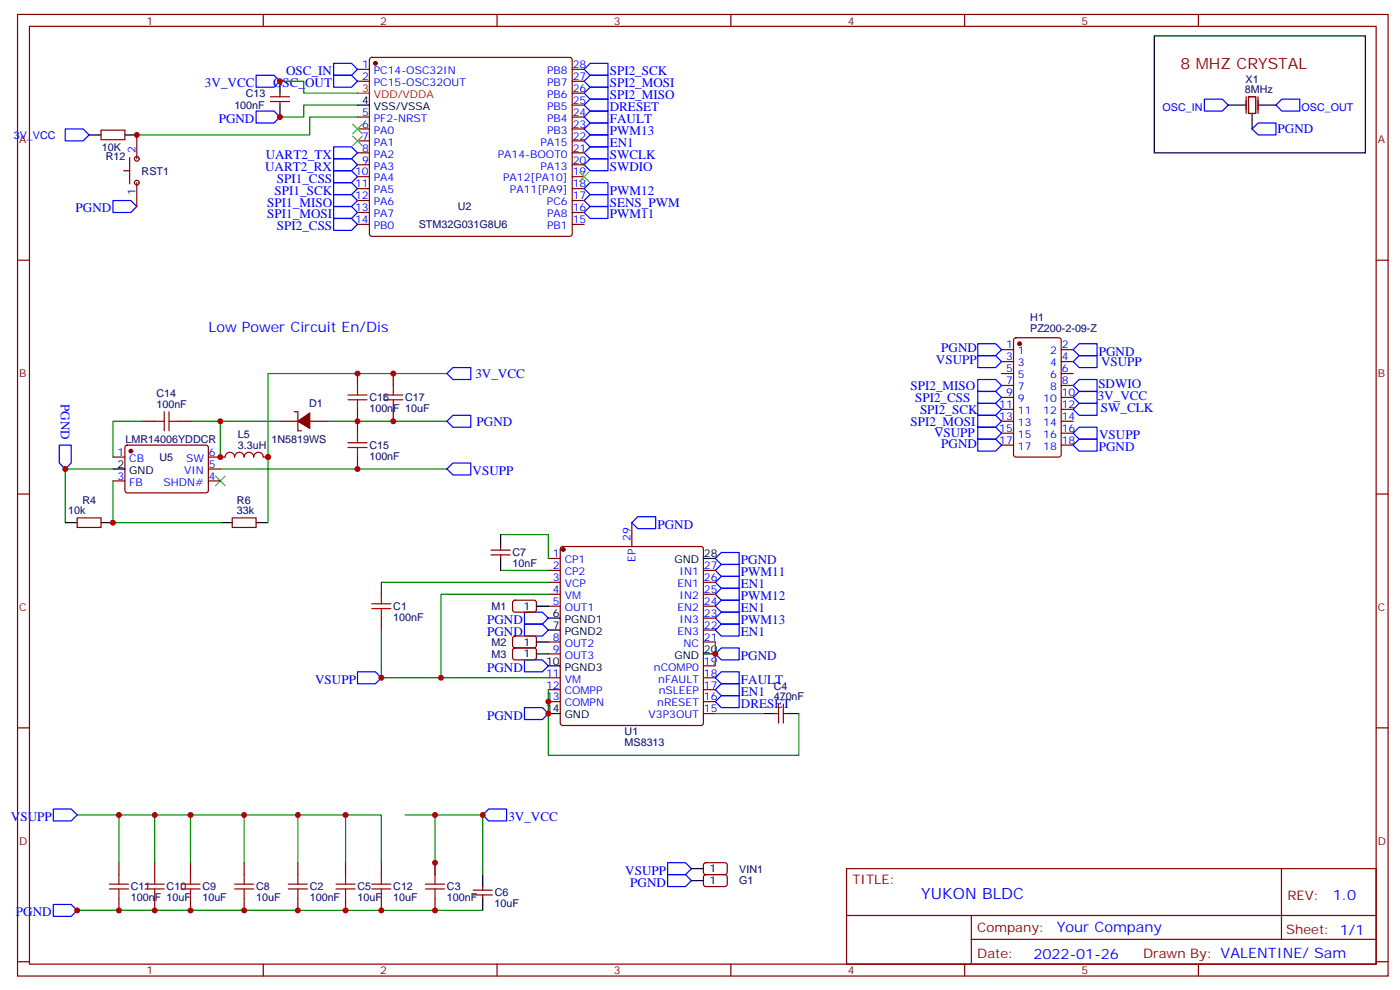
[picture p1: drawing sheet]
<svg xmlns="http://www.w3.org/2000/svg" width="414mm" height="293mm" viewBox="0 0 414 293" stroke-linecap="round" stroke-linejoin="round" font-family="sans-serif">
<g fill="none" stroke="#870000" stroke-width=".35">
<path d="M5.2 4.3h405.3v284.3h-405.3zM8.7 7.8h398.3v277.3h-398.3zM77.9 4.3v3.5M109.5 17.2l.5-.2h58.5l.5 .2 .2 .5v51.5l-.2 .5-.5 .2h-58.5l-.5-.2-.2-.5v-51.5zM147 4.3v3.5M216.1 4.3v3.5M285.3 4.3v3.5M354.4 4.3v3.5M29.9 38.5h7v2.8h-7zM40.5 39.9v7.1M80 28.6h5.6M80 30h5.6"/>
<path d="M82.8 27.6v1M82.8 30v1.1M105.7 20.5h3.6M105.7 24h3.6M105.7 34.6h3.6M105.7 38.1h3.6M169.2 20.5h3.6M169.2 24h3.6M169.2 34.6h3.6M169.2 38.1h3.6M169.2 31.1h3.6M169.2 27.6h3.6"/>
<path d="M36.6 50.5h1.7M38.3 46.6v7.8M40.5 54v7.1M105.7 41.7h3.6M105.7 45.2h3.6M105.7 48.7h3.6M105.7 52.2h3.6M105.7 55.8h3.6M105.7 59.3h3.6M169.2 41.7h3.6M169.2 45.2h3.6M169.2 48.7h3.6"/>
<path d="M169.2 52.2h3.6M169.2 55.8h3.6M169.2 59.3h3.6M5.2 76.9h3.5M105.7 62.8h3.6M105.7 66.4h3.6M169.2 62.8h3.6M169.2 66.4h3.6M407 76.9h3.5M105.7 110.5v3.5M116.3 110.5v3.5M296.2 103.4h3.6"/>
<path d="M296.2 106.9h3.6M296.2 110.5h3.6M296.2 114h3.6M296.2 117.5h3.6M300 100.1l.5-.2h12.7l.6 .4 .1 34.1-.5 .7h-12.9l-.7-.4v-34.1zM313.9 103.4h3.5M313.9 106.9h3.5M313.9 110.5h3.5M313.9 114h3.5M313.9 117.5h3.5M33.4 135.1h3.5M37.2 131.8l.4-.2 23.6 .1 .4 .6v13l-.7 .4h-23.5l-.5-.7v-12.7z"/>
<path d="M42.2 124.6h3.6M52.8 124.6h3.5M61.6 135.1h5a1.41 1.41 0 0 1 1.4-1.4 1.41 1.41 0 0 1 1.4 1.5 1.41 1.41 0 0 1 1.4-1.5 1.41 1.41 0 0 1 1.4 1.5 1.41 1.41 0 0 1 1.4-1.5 1.41 1.41 0 0 1 1.4 1.5 1.41 1.41 0 0 1 1.4-1.5 1.41 1.41 0 0 1 1.5 1.5l1.4-.1M61.6 138.7h3.6M82.8 124.6h5.3M87 121.7h1.1v5.7h1M91.6 124.6h5.3M105.7 121v7.1M105.7 135.1v3.6M116.3 121v3.6M296.2 124.6h3.6M296.2 131.6h3.6"/>
<path d="M296.2 128.1h3.6M296.2 121h3.6M313.9 124.6h3.5M313.9 131.6h3.5M313.9 128.1h3.5M313.9 121h3.5M5.2 146.1h3.5M22.8 153.1h7.1v2.9h-7.1zM33.4 142.2h3.5M61.6 142.2h3.6M68.7 153.1h7v2.9h-7zM186.9 154.6v7"/>
<path d="M407 146.1h3.5M112.8 172.2v3.5M145.2 164.1h5.7M145.2 162.7h5.7M148.1 161.6v1.1M148.1 164.1v1M151.8 177.7l.5-.2h5.9l.4 .7v2.4l-.7 .4-5.9-.1-.4-.6v-2.1zM162.2 165.1h3.5M162.2 168.7h3.5M162.2 172.2h3.5M162.2 175.7h3.5M162.2 179.2h3.5"/>
<path d="M165.9 161.8l.5-.2h40.9l.5 .2 .2 .5v51.5l-.2 .5-.5 .2h-40.9l-.5-.2-.2-.5v-51.5zM208 168.7h3.6M208 172.2h3.6M208 175.7h3.6M208 179.2h3.6M112.8 182.8v3.5M151.8 188.3l.5-.2h5.9l.4 .7v2.4l-.7 .4-5.9-.1-.4-.6v-2.1zM151.8 191.8l.5-.2h5.9l.4 .7v2.4l-.7 .4h-5.9l-.4-.7v-2.1zM162.2 189.8h3.5M162.2 193.4h3.5M208 189.8h3.6M208 196.9h3.6"/>
<path d="M208 186.3h3.6M208 182.8h3.6M5.2 215.2h3.5M162.2 200.4h3.5M162.2 203.9h3.5M162.2 207.5h3.5M208 200.4h3.6M208 203.9h3.6M208 207.5h3.6M208 211h3.6M229.2 211h1.1M230.3 208.2v5.6"/>
<path d="M231.7 211h1M231.7 208.2v5.6M407 215.2h3.5M35.2 255.1v3.5M45.8 255.1v3.5M56.3 255.1v3.5M72.2 255.1v3.5M88.1 255.1v3.5M102.2 255.1v3.5M112.8 255.1v3.5M128.7 255.1v3.5M208.3 258.8l.4-.2 6 .1 .4 .6-.1 2.4-.6 .4h-5.9l-.5-.7v-2.1z"/>
<path d="M208.3 255.3l.4-.2h6l.4 .7-.1 2.4-.6 .4h-5.9l-.5-.7v-2.1zM250.4 256.9h156.6v28.2h-156.6zM379 256.9v20.9M35.2 265.7v3.5M45.8 265.7v3.5M56.3 265.7v3.5M72.2 265.7v3.5M88.1 265.7v3.5M102.2 265.7v3.5M112.8 265.7v3.5M128.7 265.7v3.5M139.9 264.6h5.7"/>
<path d="M139.9 263.2h5.7M142.8 262.1v1.1M142.8 264.6v1.1M250.4 270.7h156.5M287.3 277.8h119.6M287.3 270.7v14.1M5.2 284.4h3.5M77.9 285.1v3.5M147 285.1v3.5M216.1 285.1v3.5M285.3 285.1v3.5M354.4 285.1v3.5"/>
<path d="M407 284.4h3.5"/>
<circle cx="40.5" cy="47" r=".71"/>
<circle cx="40.5" cy="54" r=".71"/>
</g>
<g fill="#870000" stroke="#870000" stroke-width=".35">
<path d="M88.1 124.6l3.5-2.5v4.6z"/>
<circle cx="166.6" cy="162.5" r=".53"/>
<circle cx="111" cy="18.7" r=".53"/>
<circle cx="38.7" cy="133.4" r=".53"/>
<circle cx="301.5" cy="101.6" r=".53"/>
</g>
<g fill="none" stroke="#000" stroke-width=".35">
<path d="M341.4 10.6h62.4v34.6h-62.4zM26.4 39.9h3.5M36.9 39.9h3.6M82.8 24v3.6M82.8 31.1v3.5M105.7 31.1h3.6M363.3 31.1h5.2M370.3 33.9v4.2M372.1 31.1h5.3M33.4 138.7h3.5M19.3 154.6h3.5M29.9 154.6h3.5"/>
<path d="M65.2 154.6h3.5M75.7 154.6h3.6M148.1 158.1v3.5M148.1 165.1v3.6M158.6 179.2h3.6M208 165.1h3.6M158.6 193.4h3.6M158.6 189.8h3.6M162.2 182.8h3.5M162.2 186.3h3.5M162.2 196.9h3.5M208 193.4h3.6"/>
<path d="M162.2 211h3.5M225.7 211h3.5M232.7 211h3.6M142.8 258.6v3.5M204.5 256.9h3.5M142.8 265.7v3.5M204.5 260.4h3.5"/>
</g>
<g fill="none" stroke="#00f" stroke-width=".35">
<path d="M98.7 18.7h5.3l1.7 1.8-1.7 1.8h-5.3zM174.5 18.7h5.3v3.6h-5.3l-1.7-1.8zM19.3 38.1h5.3l1.8 1.8-1.8 1.8h-5.3zM75.7 32.8h5.3l1.8 1.8-1.8 1.8h-5.3zM75.7 22.3h5.3l1.8 1.7-1.8 1.8h-5.3zM98.7 22.3h5.3l1.7 1.7-1.7 1.8h-5.3zM172.8 24l1.7-1.7h5.3v3.5h-5.3zM172.8 27.6l1.7-1.8h5.3v3.5h-5.3zM172.8 34.6l1.7-1.8h5.3v3.6h-5.3zM172.8 31.1l1.7-1.8h5.3v3.5h-5.3zM174.5 39.9h5.3v3.5h-5.3l-1.7-1.7zM174.5 36.4h5.3v3.5h-5.3l-1.7-1.8z"/>
<path d="M356.2 29.3h5.3l1.8 1.8-1.8 1.7h-5.3zM372.1 36.4h5.3v3.5h-5.3l-1.8-1.8zM379.1 29.3h5.3v3.5h-5.3l-1.7-1.7zM33.4 59.3h5.3l1.8 1.8-1.8 1.7h-5.3zM98.7 47h5.3l1.7 1.7-1.7 1.8h-5.3zM98.7 43.4h5.3l1.7 1.8-1.7 1.8h-5.3zM98.7 57.5h5.3l1.7 1.8-1.7 1.8h-5.3zM98.7 54h5.3l1.7 1.8-1.7 1.7h-5.3zM98.7 50.5h5.3l1.7 1.7-1.7 1.8h-5.3zM174.5 43.4h5.3v3.6h-5.3l-1.7-1.8zM174.5 47h5.3v3.5h-5.3l-1.7-1.8zM174.5 54h5.3v3.5h-5.3l-1.7-1.7z"/>
<path d="M174.5 57.5h5.3v3.6h-5.3l-1.7-1.8zM98.7 61.1h5.3l1.7 1.7-1.7 1.8h-5.3zM98.7 64.6h5.3l1.7 1.8-1.7 1.7h-5.3zM174.5 61.1h5.3v3.5h-5.3l-1.7-1.8zM133.9 108.7h5.3v3.5h-5.3l-1.7-1.7zM289.2 101.6h5.3l1.7 1.8-1.7 1.8h-5.3zM289.2 105.2h5.3l1.7 1.7-1.7 1.8h-5.3zM289.2 112.2h5.3l1.7 1.8-1.7 1.7h-5.3zM289.2 115.7h5.3l1.7 1.8-1.7 1.8h-5.3zM289.2 119.3h5.3l1.7 1.7-1.7 1.8h-5.3zM319.2 101.6h5.2v3.6h-5.2l-1.8-1.8zM319.2 105.2h5.2v3.5h-5.2l-1.8-1.8z"/>
<path d="M319.2 119.3h5.2v3.5h-5.2l-1.8-1.8zM319.2 115.7h5.2v3.6h-5.2l-1.8-1.8zM319.2 112.2h5.2v3.5h-5.2l-1.8-1.7zM17.5 131.6h3.6v5.3l-1.8 1.8-1.8-1.8zM132.2 124.6l1.7-1.8h5.3v3.5h-5.3zM133.9 136.9h5.3v3.5h-5.3l-1.7-1.7zM289.2 129.9h5.3l1.7 1.7-1.7 1.8h-5.3zM289.2 122.8h5.3l1.7 1.8-1.7 1.7h-5.3zM289.2 126.3h5.3l1.7 1.8-1.7 1.8h-5.3zM319.2 126.3h5.2v3.6h-5.2l-1.8-1.8zM319.2 129.9h5.2v3.5h-5.2l-1.8-1.8zM188.6 152.8h5.3v3.5h-5.3l-1.7-1.7z"/>
<path d="M213.3 170.4h5.3v3.6h-5.3l-1.7-1.8zM213.3 177.5h5.3v3.5h-5.3l-1.7-1.8zM213.3 166.9h5.3v3.5h-5.3l-1.7-1.7zM213.3 174h5.3v3.5h-5.3l-1.7-1.8zM213.3 163.4h5.3v3.5h-5.3l-1.7-1.8zM105.7 198.6h5.3l1.8 1.8-1.8 1.8h-5.3zM155.1 195.1h5.3l1.8 1.8-1.8 1.7h-5.3zM155.1 184.5h5.3l1.8 1.8-1.8 1.8h-5.3zM155.1 181h5.3l1.8 1.8-1.8 1.7h-5.3zM211.6 193.4l1.7-1.8h5.3v3.5h-5.3zM213.3 184.5h5.3v3.6h-5.3l-1.7-1.8zM213.3 181h5.3v3.5h-5.3l-1.7-1.7z"/>
<path d="M213.3 198.6h5.3v3.6h-5.3l-1.7-1.8zM155.1 209.2h5.3l1.8 1.8-1.8 1.8h-5.3zM211.6 207.5l1.7-1.8h5.3v3.5h-5.3zM213.3 202.2h5.3v3.5h-5.3l-1.7-1.8zM15.8 239.2h5.3l1.7 1.8-1.7 1.7h-5.3zM144.5 239.2h5.3v3.5h-5.3l-1.7-1.7zM197.4 258.6h5.3l1.8 1.8-1.8 1.7h-5.3zM197.4 255.1h5.3l1.8 1.8-1.8 1.7h-5.3zM15.8 267.4h5.3l1.7 1.8-1.7 1.8h-5.3z"/>
</g>
<g fill="none" stroke="#008700" stroke-width=".35">
<path d="M82.8 24h7.1v3.6h15.8M105.7 34.6h-14.1v5.3h-51.1M105.7 31.1h-15.8v3.5h-7.1M132.2 110.5h-52.9v44.1M33.4 138.7h-14.1v15.9M42.2 124.6h-8.8v10.5M56.3 124.6h8.9v10.5M65.2 124.6h17.6M65.2 138.7h67M96.9 124.6h35.3M33.4 142.2v12.4h31.8M148.1 158.1h14.1v7"/>
<path d="M112.8 172.2h49.4M148.1 168.7h14.1M162.2 175.7h-31.8v24.7h31.8M112.8 186.3v14.1h17.6M211.6 189.8v7.1M162.2 203.9v19.4h74.1v-12.3M211.6 211h14.1M22.8 241h90v14.1M35.2 241v14.1M45.8 241v14.1M56.3 241v14.1M72.2 241v14.1"/>
<path d="M88.1 241v14.1M102.2 241v14.1M119.8 241h23v17.6M128.7 241v17.6M22.8 269.2h120"/>
</g>
<path d="M105.7 27.6h3.6" fill="none" stroke="#f00" stroke-width=".35"/>
<path d="M368.5 28.6v4.9M369.3 28.6h2.1v4.9h-2.1zM372.1 28.6v4.9" fill="none" stroke="#871200" stroke-width=".35"/>
<g fill="none" stroke="#a10000" stroke-width=".35">
<path d="M102.9 116.8h5.6M102.9 118.2h5.6M105.7 114v2.8M105.7 118.2v2.8M113.5 116.8h5.6M113.5 118.2h5.6M116.3 114v2.8M116.3 118.2v2.8M45.8 124.6h2.8M48.6 121.7v5.7M50 121.7v5.7M50 124.6h2.8"/>
<path d="M102.9 130.9h5.6M102.9 132.3h5.6M105.7 128.1v2.8M105.7 132.3v2.8M110 180h5.6M110 178.5h5.6M112.8 175.7v2.8M112.8 180v2.8M35.2 258.6v2.8M45.8 258.6v2.8M56.3 258.6v2.8M72.2 258.6v2.8"/>
<path d="M88.1 258.6v2.8M102.2 258.6v2.8M112.8 258.6v2.8M128.7 258.6v2.8M32.3 262.9h5.7M32.3 261.4h5.7M35.2 262.9v2.8M42.9 262.9h5.7M42.9 261.4h5.7M45.8 262.9v2.8M53.5 262.9h5.7M53.5 261.4h5.7"/>
<path d="M56.3 262.9v2.8M69.4 262.9h5.6M69.4 261.4h5.6M72.2 262.9v2.8M85.3 262.9h5.6M85.3 261.4h5.6M88.1 262.9v2.8M99.4 262.9h5.6M99.4 261.4h5.6M102.2 262.9v2.8M110 262.9h5.6M110 261.4h5.6"/>
<path d="M112.8 262.9v2.8M125.8 262.9h5.7M125.8 261.4h5.7M128.7 262.9v2.8"/>
</g>
<path d="M104.3 36.7l2.8 2.8M107.1 36.7l-2.8 2.8M104.3 40.3l2.8 2.8M107.1 40.3l-2.8 2.8M171.3 50.8l2.9 2.9M174.2 50.8l-2.9 2.9M63.7 140.8l2.9 2.8M66.6 140.8l-2.9 2.8" fill="none" stroke="#3c3" stroke-width=".35"/>
<g fill="#c00">
<circle cx="40.5" cy="39.9" r=".88"/>
<circle cx="82.8" cy="34.6" r=".88"/>
<circle cx="82.8" cy="24" r=".88"/>
<circle cx="102.2" cy="241" r=".88"/>
<circle cx="102.2" cy="269.2" r=".88"/>
<circle cx="142.8" cy="241" r=".88"/>
<circle cx="128.7" cy="241" r=".88"/>
<circle cx="130.4" cy="200.4" r=".88"/>
<circle cx="88.1" cy="269.2" r=".88"/>
<circle cx="128.7" cy="269.2" r=".88"/>
<circle cx="128.7" cy="255.1" r=".88"/>
<circle cx="162.2" cy="207.5" r=".88"/>
<circle cx="162.2" cy="211" r=".88"/>
<circle cx="211.6" cy="193.4" r=".88"/>
<circle cx="88.1" cy="241" r=".88"/>
<circle cx="72.2" cy="269.2" r=".88"/>
<circle cx="56.3" cy="269.2" r=".88"/>
<circle cx="56.3" cy="241" r=".88"/>
<circle cx="72.2" cy="241" r=".88"/>
<circle cx="112.8" cy="200.4" r=".88"/>
<circle cx="22.8" cy="269.2" r=".88"/>
<circle cx="45.8" cy="269.2" r=".88"/>
<circle cx="35.2" cy="269.2" r=".88"/>
<circle cx="45.8" cy="241" r=".88"/>
<circle cx="35.2" cy="241" r=".88"/>
<circle cx="65.2" cy="124.6" r=".88"/>
<circle cx="79.3" cy="135.1" r=".88"/>
<circle cx="33.4" cy="154.6" r=".88"/>
<circle cx="65.2" cy="135.1" r=".88"/>
<circle cx="19.3" cy="138.7" r=".88"/>
<circle cx="105.7" cy="138.7" r=".88"/>
<circle cx="105.7" cy="124.6" r=".88"/>
<circle cx="116.3" cy="124.6" r=".88"/>
<circle cx="116.3" cy="110.5" r=".88"/>
<circle cx="105.7" cy="110.5" r=".88"/>
<circle cx="112.8" cy="269.2" r=".88"/>
</g>
<text font-size="4.6" fill="#900" x="349.1" y="20.5">8 MHZ CRYSTAL</text>
<text font-size="4.6" fill="#00f" x="272.5" y="265.9">YUKON BLDC</text>
<g font-size="4.2" fill="#00f">
<text x="61.6" y="98.1">Low Power Circuit En/Dis</text>
<text x="394.2" y="266.1">1.0</text>
<text x="312.5" y="275.7">Your Company</text>
<text x="305.6" y="283.5">2022-01-26</text>
</g>
<g font-size="3.9" fill="#00f">
<text x="84.6" y="22.3">OSC_IN</text>
<text x="180.3" y="22.3">SPI2_SCK</text>
<text x="60.6" y="25.8">3V_VCC</text>
<text x="80.8" y="25.8">OSC_OUT</text>
<text x="180.3" y="25.8">SPI2_MOSI</text>
<text x="180.3" y="29.3">SPI2_MISO</text>
<text x="180.3" y="32.8">DRESET</text>
<text x="64.7" y="36.4">PGND</text>
<text x="180.3" y="39.9">PWM13</text>
<text x="180.3" y="36.4">FAULT</text>
<text x="377.9" y="39.4">PGND</text>
<text x="78.6" y="47">UART2_TX</text>
<text x="180.3" y="47">SWCLK</text>
<text x="180.3" y="43.4">EN1</text>
<text x="78.4" y="50.5">UART2_RX</text>
<text x="180.3" y="50.5">SWDIO</text>
<text x="81.2" y="57.5">SPI1_SCK</text>
<text x="81.9" y="54">SPI1_CSS</text>
<text x="180.3" y="57.5">PWM12</text>
<text x="22.4" y="62.8">PGND</text>
<text x="79.1" y="64.6">SPI1_MOSI</text>
<text x="79.1" y="61.1">SPI1_MISO</text>
<text x="180.3" y="64.6">PWM11</text>
<text x="180.3" y="61.1">SENS_PWM</text>
<text x="81.9" y="68.1">SPI2_CSS</text>
<text x="276.8" y="107.7">VSUPP</text>
<text x="278.4" y="104.2">PGND</text>
<text x="325" y="105.2">PGND</text>
<text x="140.6" y="111.7">3V_VCC</text>
<text x="325.6" y="108.2">VSUPP</text>
<text x="18" y="119.4" transform="rotate(90 18 119.4)">PGND</text>
<text x="269.3" y="115.2">SPI2_MISO</text>
<text x="270.6" y="118.8">SPI2_CSS</text>
<text x="324.7" y="118.4">3V_VCC</text>
<text x="324.8" y="114.8">SDWIO</text>
<text x="141" y="125.9">PGND</text>
<text x="269.3" y="125.8">SPI2_MOSI</text>
<text x="272.1" y="122.3">SPI2_SCK</text>
<text x="325.6" y="121.9">SW_CLK</text>
<text x="276.3" y="129.4">VSUPP</text>
<text x="325.1" y="129.9">VSUPP</text>
<text x="278.4" y="132.4">PGND</text>
<text x="325" y="133.4">PGND</text>
<text x="139.8" y="140.4">VSUPP</text>
<text x="194.5" y="156.3">PGND</text>
<text x="219.1" y="166.9">PGND</text>
<text x="219.1" y="174">EN1</text>
<text x="219.1" y="170.4">PWM11</text>
<text x="219.1" y="177.5">PWM12</text>
<text x="144.1" y="184.5">PGND</text>
<text x="219.1" y="181">EN1</text>
<text x="219.1" y="184.5">PWM13</text>
<text x="144.1" y="188.1">PGND</text>
<text x="219.1" y="188.1">EN1</text>
<text x="219.1" y="195.1">PGND</text>
<text x="93.2" y="202.2">VSUPP</text>
<text x="144.1" y="198.6">PGND</text>
<text x="219.1" y="202.2">FAULT</text>
<text x="219.1" y="209.2">DRESET</text>
<text x="219.1" y="205.7">EN1</text>
<text x="144.1" y="212.8">PGND</text>
<text x="3.2" y="242.7">VSUPP</text>
<text x="150.4" y="242.7">3V_VCC</text>
<text x="184.9" y="258.6">VSUPP</text>
<text x="186.4" y="262.1">PGND</text>
<text x="4.7" y="271">PGND</text>
</g>
<g font-size="3.9" fill="#800">
<text x="252.1" y="261.4">TITLE:</text>
<text x="380.8" y="266.1">REV:</text>
<text x="289" y="275.6">Company:</text>
<text x="380.4" y="276.3">Sheet: 1/1</text>
<text x="289" y="283.3">Date:</text>
<text x="338.1" y="283.4">Drawn By: VALENTINE/ Sam</text>
</g>
<g font-size="3.2" fill="#800">
<text x="43.3" y="7.3">1</text>
<text x="112.4" y="7.3">2</text>
<text x="181.6" y="7.3">3</text>
<text x="250.7" y="7.3">4</text>
<text x="319.9" y="7.3">5</text>
<text x="5.7" y="42.4">A</text>
<text x="407.5" y="42.4">A</text>
<text x="5.7" y="111.5">B</text>
<text x="407.5" y="111.5">B</text>
<text x="5.7" y="180.7">C</text>
<text x="407.5" y="180.7">C</text>
<text x="5.7" y="249.8">D</text>
<text x="407.5" y="249.8">D</text>
<text x="43.3" y="288.1">1</text>
<text x="112.4" y="288.1">2</text>
<text x="181.6" y="288.1">3</text>
<text x="250.7" y="288.1">4</text>
<text x="319.9" y="288.1">5</text>
</g>
<g font-size="3.2" fill="#00f">
<text x="107.1" y="20.1">1</text>
<text x="107.1" y="23.7">2</text>
<text x="110.6" y="21.9">PC14-OSC32IN</text>
<text x="161.8" y="21.9">PB8</text>
<text x="169.4" y="23.7">27</text>
<text x="169.4" y="20.1">28</text>
<text x="110.6" y="25.4">PC15-OSC32OUT</text>
<text x="161.8" y="29">PB6</text>
<text x="161.8" y="25.4">PB7</text>
<text x="169.4" y="27.2">26</text>
<text x="107.1" y="34.3">5</text>
<text x="161.8" y="32.5">PB5</text>
<text x="169.4" y="34.3">24</text>
<text x="169.4" y="30.7">25</text>
<text x="343.8" y="32.8">OSC_IN</text>
<text x="385" y="32.8">OSC_OUT</text>
<text x="4.1" y="41">3V_VCC</text>
<text x="107.1" y="37.8">6</text>
<text x="107.1" y="41.3">7</text>
<text x="110.6" y="36">PF2-NRST</text>
<text x="110.6" y="39.5">PA0</text>
<text x="161.8" y="39.5">PB3</text>
<text x="161.8" y="36">PB4</text>
<text x="169.4" y="41.3">22</text>
<text x="169.4" y="37.8">23</text>
<text x="40.1" y="45.2" transform="rotate(-90 40.1 45.2)">2</text>
<text x="107.1" y="44.8">8</text>
<text x="110.6" y="43.1">PA1</text>
<text x="110.6" y="46.6">PA2</text>
<text x="147.2" y="46.6">PA14-BOOT0</text>
<text x="159.8" y="43.1">PA15</text>
<text x="169.4" y="44.8">21</text>
<text x="105" y="51.9">10</text>
<text x="107.1" y="48.4">9</text>
<text x="110.6" y="50.1">PA3</text>
<text x="110.6" y="53.7">PA4</text>
<text x="148.8" y="53.7">PA12[PA10]</text>
<text x="159.8" y="50.1">PA13</text>
<text x="169.4" y="51.9">19</text>
<text x="169.4" y="48.4">20</text>
<text x="40.1" y="57.8" transform="rotate(-90 40.1 57.8)">1</text>
<text x="105" y="55.4">11</text>
<text x="105" y="58.9">12</text>
<text x="110.6" y="57.2">PA5</text>
<text x="150.8" y="57.2">PA11[PA9]</text>
<text x="169.4" y="58.9">17</text>
<text x="169.4" y="55.4">18</text>
<text x="105" y="62.5">13</text>
<text x="110.6" y="60.7">PA6</text>
<text x="110.6" y="64.2">PA7</text>
<text x="161.8" y="60.7">PC6</text>
<text x="161.8" y="64.2">PA8</text>
<text x="169.4" y="62.5">16</text>
<text x="105" y="66">14</text>
<text x="110.6" y="67.8">PB0</text>
<text x="161.8" y="67.8">PB1</text>
<text x="169.4" y="66">15</text>
<text x="297.6" y="103">1</text>
<text x="297.6" y="106.6">3</text>
<text x="301.1" y="104.8">1</text>
<text x="310.5" y="104.8">2</text>
<text x="314" y="106.6">4</text>
<text x="314" y="103">2</text>
<text x="297.6" y="110.1">5</text>
<text x="297.6" y="113.6">7</text>
<text x="301.1" y="108.3">3</text>
<text x="301.1" y="111.9">5</text>
<text x="310.5" y="111.9">6</text>
<text x="310.5" y="108.3">4</text>
<text x="314" y="113.6">8</text>
<text x="314" y="110.1">6</text>
<text x="297.6" y="117.2">9</text>
<text x="301.1" y="115.4">7</text>
<text x="301.1" y="118.9">9</text>
<text x="308.5" y="118.9">10</text>
<text x="310.5" y="115.4">8</text>
<text x="314" y="117.2">10</text>
<text x="295.5" y="120.7">11</text>
<text x="295.5" y="124.2">13</text>
<text x="301.1" y="122.4">11</text>
<text x="301.1" y="126">13</text>
<text x="308.5" y="126">14</text>
<text x="308.5" y="122.4">12</text>
<text x="314" y="124.2">14</text>
<text x="314" y="120.7">12</text>
<text x="295.5" y="127.7">15</text>
<text x="295.5" y="131.3">17</text>
<text x="301.1" y="129.5">15</text>
<text x="308.5" y="129.5">16</text>
<text x="314" y="131.3">18</text>
<text x="314" y="127.7">16</text>
<text x="34.7" y="134.8">1</text>
<text x="38.2" y="136.6">CB</text>
<text x="55" y="136.6">SW</text>
<text x="61.8" y="134.8">6</text>
<text x="301.1" y="133">17</text>
<text x="308.5" y="133">18</text>
<text x="34.7" y="141.9">3</text>
<text x="38.2" y="143.6">FB</text>
<text x="48.4" y="143.6">SHDN#</text>
<text x="54.4" y="140.1">VIN</text>
<text x="61.8" y="141.9">4</text>
<text x="61.8" y="138.3">5</text>
<text x="186.5" y="159.8" transform="rotate(-90 186.5 159.8)">29</text>
<text x="163.5" y="164.8">1</text>
<text x="167" y="166.5">CP1</text>
<text x="187.9" y="166.2" transform="rotate(-90 187.9 166.2)">EP</text>
<text x="163.5" y="168.3">2</text>
<text x="163.5" y="171.8">3</text>
<text x="167" y="170.1">CP2</text>
<text x="167" y="173.6">VCP</text>
<text x="200.3" y="173.6">EN1</text>
<text x="201" y="170.1">IN1</text>
<text x="208.2" y="171.8">26</text>
<text x="208.2" y="168.3">27</text>
<text x="163.5" y="175.4">4</text>
<text x="163.5" y="178.9">5</text>
<text x="167" y="177.1">VM</text>
<text x="201" y="177.1">IN2</text>
<text x="208.2" y="178.9">24</text>
<text x="208.2" y="175.4">25</text>
<text x="167" y="180.7">OUT1</text>
<text x="200.3" y="180.7">EN2</text>
<text x="201" y="184.2">IN3</text>
<text x="208.2" y="185.9">22</text>
<text x="208.2" y="182.4">23</text>
<text x="163.5" y="189.5">8</text>
<text x="167" y="191.2">OUT2</text>
<text x="200.3" y="187.7">EN3</text>
<text x="202.1" y="191.2">NC</text>
<text x="208.2" y="189.5">21</text>
<text x="163.5" y="193">9</text>
<text x="167" y="194.8">OUT3</text>
<text x="208.2" y="196.5">19</text>
<text x="161.5" y="200.1">11</text>
<text x="161.5" y="203.6">12</text>
<text x="167" y="201.8">VM</text>
<text x="193.4" y="198.3">nCOMP0</text>
<text x="194.7" y="201.8">nFAULT</text>
<text x="208.2" y="203.6">17</text>
<text x="208.2" y="200.1">18</text>
<text x="161.5" y="207.1">13</text>
<text x="167" y="205.4">COMPP</text>
<text x="167" y="208.9">COMPN</text>
<text x="194.4" y="208.9">nRESET</text>
<text x="194.9" y="205.4">nSLEEP</text>
<text x="208.2" y="207.1">16</text>
<text x="191.8" y="212.4">V3P3OUT</text>
<text x="208.2" y="210.6">15</text>
</g>
<g font-size="3.2" fill="#000080">
<text x="72.7" y="28.7">C13</text>
<text x="368.2" y="27.6">8MHz</text>
<text x="368.4" y="24.5">X1</text>
<text x="69.3" y="32.2">100nF</text>
<text x="30.1" y="44.6">10K</text>
<text x="31.3" y="47.4">R12</text>
<text x="41.9" y="51.6">RST1</text>
<text x="135.4" y="62.2">U2</text>
<text x="123.8" y="67.5">STM32G031G8U6</text>
<text x="304.7" y="95">H1</text>
<text x="304.7" y="98.2">PZ200-2-09-Z</text>
<text x="46.3" y="117.5">C14</text>
<text x="109.3" y="118.6">C16</text>
<text x="119.8" y="118.6">C17</text>
<text x="46.3" y="120.7">100nF</text>
<text x="91.4" y="120.4">D1</text>
<text x="109.3" y="121.8">100nF 10uF</text>
<text x="37.1" y="131">LMR14006YDDCR</text>
<text x="70.4" y="129.6">L5</text>
<text x="80.3" y="131">1N5819WS</text>
<text x="47.2" y="136.3">U5</text>
<text x="70.4" y="132.7">3.3uH</text>
<text x="109.3" y="135.9">100nF</text>
<text x="109.3" y="132.8">C15</text>
<text x="24.4" y="148.9">R4</text>
<text x="70.1" y="149">R6</text>
<text x="20.2" y="152.1">10k</text>
<text x="70.1" y="152.1">33k</text>
<text x="151.6" y="167.7">10nF</text>
<text x="151.6" y="164.5">C7</text>
<text x="116.3" y="183.5">100nF</text>
<text x="116.3" y="180.4">C1</text>
<text x="145.4" y="180.4">M1</text>
<text x="145.4" y="191">M2</text>
<text x="145.4" y="194.5">M3</text>
<text x="228.8" y="207.1">470nF</text>
<text x="228.8" y="204">C4</text>
<text x="184.7" y="220.5">MS8313</text>
<text x="184.7" y="217.5">U1</text>
<text x="218.6" y="258">VIN1</text>
<text x="38.7" y="263.3">C11</text>
<text x="49.3" y="263.3">C10</text>
<text x="59.9" y="263.3">C9</text>
<text x="75.7" y="263.3">C8</text>
<text x="91.6" y="263.3">C2</text>
<text x="105.7" y="263.3">C5</text>
<text x="116.3" y="263.3">C12</text>
<text x="132.2" y="263.3">C3</text>
<text x="218.6" y="261.5">G1</text>
<text x="38.7" y="266.4">100nF 10uF</text>
<text x="59.9" y="266.4">10uF</text>
<text x="75.7" y="266.4">10uF</text>
<text x="91.6" y="266.4">100nF</text>
<text x="105.7" y="266.4">10uF</text>
<text x="116.3" y="266.4">10uF</text>
<text x="132.2" y="266.4">100nF</text>
<text x="146.3" y="268.2">10uF</text>
<text x="146.3" y="265">C6</text>
</g>
<g font-size="3.2" fill="#f00">
<text x="107.1" y="27.2">3</text>
<text x="110.6" y="29">VDD/VDDA</text>
</g>
<g font-size="3.2">
<text x="107.1" y="30.7">4</text>
<text x="110.6" y="32.5">VSS/VSSA</text>
<text x="34.7" y="138.3">2</text>
<text x="38.2" y="140.1">GND</text>
<text x="199.4" y="166.5">GND</text>
<text x="208.2" y="164.8">28</text>
<text x="154.9" y="180.3">1</text>
<text x="163.5" y="182.4">6</text>
<text x="163.5" y="185.9">7</text>
<text x="167" y="184.2">PGND1</text>
<text x="154.9" y="190.9">1</text>
<text x="167" y="187.7">PGND2</text>
<text x="154.9" y="194.4">1</text>
<text x="161.5" y="196.5">10</text>
<text x="199.4" y="194.8">GND</text>
<text x="208.2" y="193">20</text>
<text x="167" y="198.3">PGND3</text>
<text x="161.5" y="210.6">14</text>
<text x="167" y="212.4">GND</text>
<text x="209.8" y="257.9">1</text>
<text x="209.8" y="261.4">1</text>
</g>
</svg>
